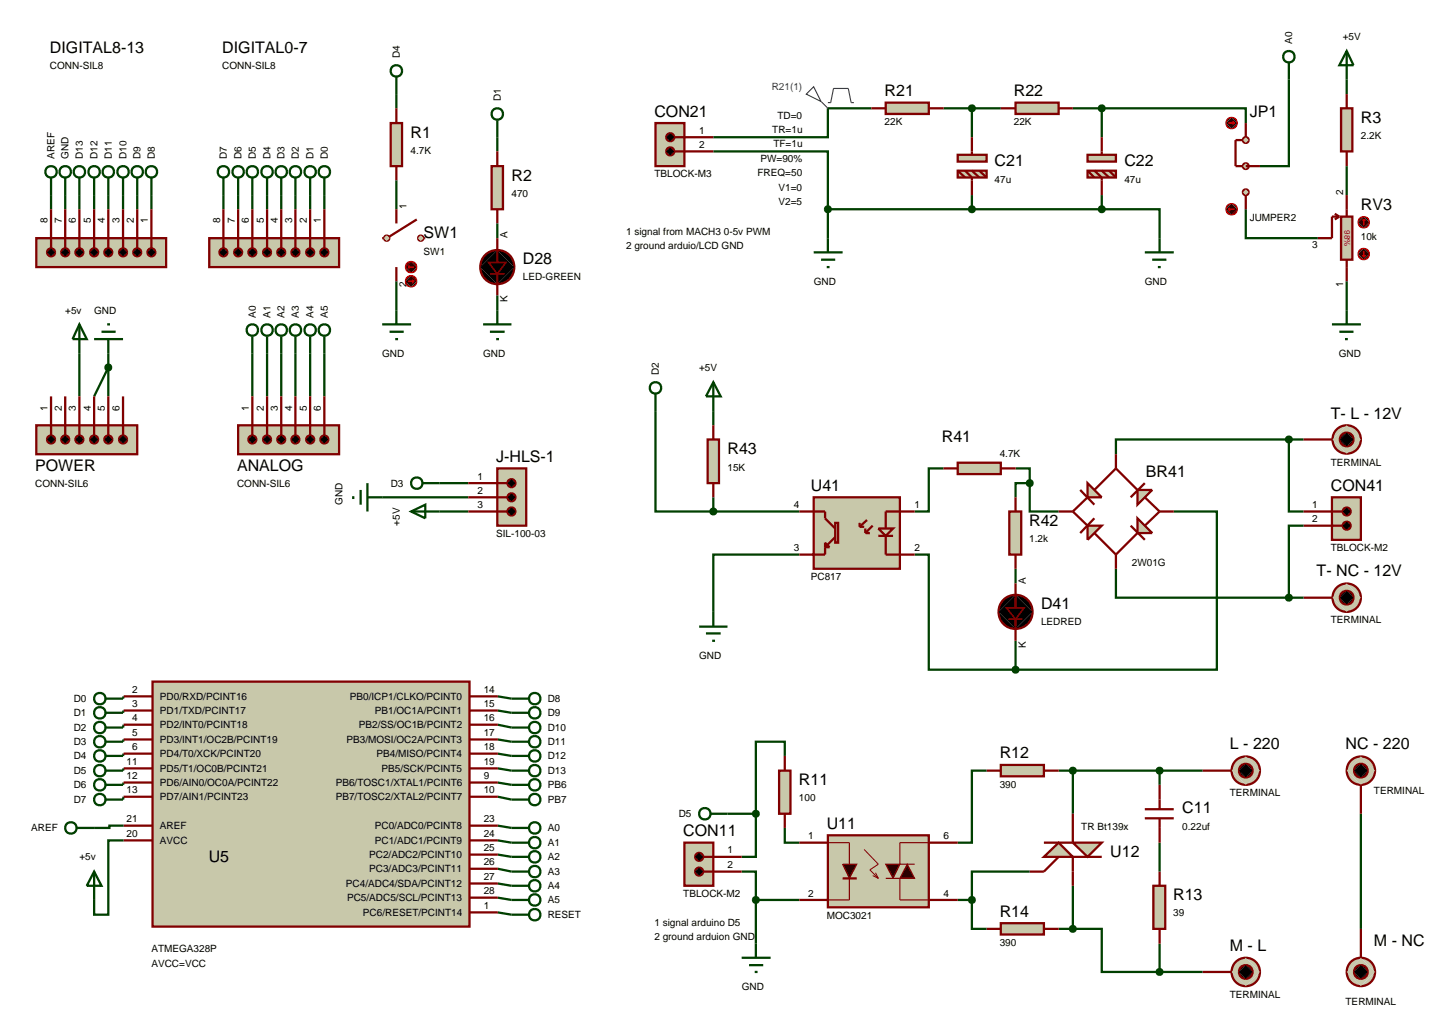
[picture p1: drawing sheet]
<svg xmlns="http://www.w3.org/2000/svg" width="257mm" height="180mm" viewBox="0 0 257 180" stroke-linecap="round" stroke-linejoin="round" font-family="sans-serif">
<g fill="none" stroke="#004000" stroke-width=".4">
<path d="M69.9 16.6v2.5M153.7 19.1h-7.7v5.1h-20.2M166.4 19.1h10.1M171.4 19.1v5.1M189.2 19.1h5.1M194.3 19.1h25.4v2.6M194.3 19.1v5.1M227.3 14v15.3h-5.1M237.5 14v2.6M9 34.4v2.5M11.5 34.4v2.5M14 34.4v2.5"/>
<path d="M16.6 34.4v2.5M19.1 34.4v2.5M21.7 34.4v2.5M24.2 34.4v2.5M26.7 34.4v2.5M39.4 34.4v2.5M42 34.4v2.5M44.5 34.4v2.5M47.1 34.4v2.5M49.6 34.4v2.5M52.1 34.4v2.5M54.7 34.4v2.5"/>
<path d="M57.2 34.4v2.5M69.9 31.8v5.1M87.7 24.2v2.5M87.7 39.4v2.6M125.8 26.7h20.2v10.2M146 36.9h48.3M146 36.9v5.1M171.4 34.4v2.5M194.3 36.9h10.2v5.1M194.3 34.4v2.5M219.7 36.9v5.1h12.7M237.5 29.3v5.1"/>
<path d="M69.9 49.6v5.1M87.7 52.1v2.6M237.5 49.6v5.1M14 62.3v7.6M19.1 62.3v7.6M19.1 64.8l-2.5 5.1M44.5 62.3v7.6M47.1 62.3v7.6M49.6 62.3v7.6M52.1 62.3v7.6M54.7 62.3v7.6M57.2 62.3v7.6"/>
<path d="M115.6 72.5v17.7h10.2M125.8 72.5v2.5M227.3 77.5h-30.5v2.6M227.3 77.5v12.7h2.6M227.3 77.5h2.6M67.4 87.7h15.2M77.5 90.2h5.1M77.5 85.2h5.1M125.8 87.7v2.5M125.8 90.2h15.2M141 97.8h-15.2v10.1M161.3 97.8h2.5v20.3h15.3"/>
<path d="M166.4 82.6h-2.6v7.6h-2.5M179.1 82.6h2.5v2.6M181.6 85.2v5h5.1M181.6 85.2h-2.5v2.5M207 90.2h7.6v27.9h-35.5M229.9 92.7h-2.6v12.7M179.1 100.3v2.6M179.1 113v5.1M196.8 100.3v5.1h30.5M227.3 105.4h2.6M21.8 138l-.1 .4M21.8 135.5l-.1 .4"/>
<path d="M21.8 132.9l-.1 .4M21.8 130.4l-.1 .4M21.8 127.8l-.1 .5M21.8 125.3l-.1 .4M21.8 122.8l-.1 .4M87.8 122.8l2.4 .4M87.8 125.3l2.4 .4M87.8 130.4l2.4 .4M87.8 127.8l2.4 .5M87.8 132.9l2.4 .4M87.8 135.5l2.4 .4M87.8 138l2.4 .4"/>
<path d="M138.4 133.3v-2.5h-5.1v12.7M174 135.9h-2.6v12.7h-2.5M186.7 135.9h25.4M189.2 135.9v7.6M204.5 135.9v2.5M21.8 145.6h-2.5v.4h-2.7M21.8 148.2h-2.7v13.1h-2.5v-2.6M21.8 140.5l-.1 .5M87.8 140.5l2.4 .5M87.8 158.3l2.4 .4M87.8 155.8l2.4 .4M87.8 153.2l2.4 .5"/>
<path d="M87.8 150.7l2.4 .4M87.8 148.2l2.4 .4M87.8 145.6l2.4 .4M128.3 143.5h5M130.8 153.7h2.5v5M133.3 143.5v7.6h-2.5M133.3 158.7h7.7M133.3 158.7v7.7M138.4 146v2.6h2.6M168.9 158.7h2.5M171.4 158.7v5.1h2.6M181.6 153.7h-10.2v5"/>
<path d="M189.2 156.2v7.6M204.5 148.6v5.1M240 143.5v20.3M87.8 160.9l2.4 .4M186.7 163.8h2.5M189.2 163.8h5.1v7.6h10.2M204.5 166.4v5M204.5 171.4h7.6"/>
</g>
<g fill="#c8c8aa" stroke="#800000" stroke-width=".4">
<path d="M189.2 148.6h5.1l-2.5 2.5z"/>
<path d="M184.1 151.1l2.6-2.5 2.5 2.5z"/>
</g>
<path d="M186.7 151.1l-2.6 2.6h-2.5M189.2 143.5v5.1h-5.1M194.3 151.1h-5.1v5.1" fill="none" stroke="#800000" stroke-width=".4"/>
<path d="M176.5 134.9h7.6v2h-7.6z" fill="#c8c8aa" stroke="#800000" stroke-width=".4"/>
<path d="M174 135.9h2.5M184.1 135.9h2.6" fill="none" stroke="#800000" stroke-width=".4"/>
<path d="M137.4 135.9h2v7.6h-2z" fill="#c8c8aa" stroke="#800000" stroke-width=".4"/>
<path d="M138.4 133.3v2.6M138.4 143.5v2.5" fill="none" stroke="#800000" stroke-width=".4"/>
<path d="M203.4 156.2h2.1v7.6h-2.1z" fill="#c8c8aa" stroke="#800000" stroke-width=".4"/>
<path d="M204.5 138.4v4.3M201.9 142.7h5.1M201.9 144.3h5.1M204.5 144.3v4.3M204.5 153.7v2.5M204.5 163.8v2.6" fill="none" stroke="#800000" stroke-width=".4"/>
<path d="M176.5 162.8h7.6v2h-7.6z" fill="#c8c8aa" stroke="#800000" stroke-width=".4"/>
<path d="M174 163.8h2.5M184.1 163.8h2.6" fill="none" stroke="#800000" stroke-width=".4"/>
<path d="M191.8 92.7h2.5l-2.5 2.5z" fill="#c8c8aa" stroke="#800000" stroke-width=".4"/>
<path d="M190.5 86.4l2.5 2.6M191.8 87.7l-2.6 2.5 2.6 2.5M193 91.4l-2.5 2.6M193 86.4l3.8-3.8 3.8 3.8M193 94l3.8 3.8 3.8-3.8M199.4 92.7l2.5 2.5M201.9 85.2l-2.5 2.5M201.9 87.7l2.6 2.5-2.6 2.5" fill="none" stroke="#800000" stroke-width=".4"/>
<g fill="#c8c8aa" stroke="#800000" stroke-width=".4">
<path d="M200.6 86.4h2.6l-2.6 2.6z"/>
<path d="M191.8 85.2l2.5 2.5h-2.5z"/>
<path d="M200.6 91.4l2.6 2.6h-2.6z"/>
</g>
<path d="M186.7 90.2h2.5M196.8 80.1v2.5M196.8 97.8v2.5M204.5 90.2h2.5" fill="none" stroke="#800000" stroke-width=".4"/>
<path d="M178 90.2h2.1v7.6h-2.1z" fill="#c8c8aa" stroke="#800000" stroke-width=".4"/>
<path d="M179.1 87.7v2.5M179.1 97.8v2.5M179.1 102.9v4.3M179.1 109.2v3.8" fill="none" stroke="#800000" stroke-width=".4"/>
<path d="M177.2 105.5l1.2-.5 .7-.1-3 3a2.97 2.97 0 0 1 1.1-2.4zM179.1 104.9a2.95 2.95 0 0 1 3 3zM179.1 110.9l3-3a2.95 2.95 0 0 1-3 3zM176.1 107.9l3 3a2.95 2.95 0 0 1-3-3z" fill="#000" stroke="#800000" stroke-width=".4"/>
<path d="M179.1 104.9l3 3-3 3-3-3z" fill="#000"/>
<path d="M177.8 109.2h2.5" fill="none" stroke="#800000" stroke-width=".3"/>
<path d="M177.5 107.2h3.1l-1.5 2z" fill="#000" stroke="#800000" stroke-width=".3"/>
<path d="M123.3 110.5h5M124.5 111.7h2.6M125.6 113h.5M125.8 107.9v2.6" fill="none" stroke="#004000" stroke-width=".4"/>
<path d="M124.8 77.5h2v7.7h-2z" fill="#c8c8aa" stroke="#800000" stroke-width=".4"/>
<path d="M125.8 75v2.5M125.8 85.2v2.5" fill="none" stroke="#800000" stroke-width=".4"/>
<path d="M168.9 81.6h7.6v2h-7.6z" fill="#c8c8aa" stroke="#800000" stroke-width=".4"/>
<path d="M166.4 82.6h2.5M176.5 82.6h2.6" fill="none" stroke="#800000" stroke-width=".4"/>
<path d="M67.4 57.2h5.1M68.7 58.5h2.5M69.7 59.8h.5M69.9 54.7v2.5M125.8 67.4l1.3 2.5h-2.6zM125.8 67.4v5.1" fill="none" stroke="#004000" stroke-width=".4"/>
<path d="M146 147.3h17.8v12.7h-17.8z" fill="#c8c8aa" stroke="#800000" stroke-width=".4"/>
<path d="M148.6 152.4h2.5l-1.3 2.5z" fill="#400000" stroke="#800000" stroke-width=".2"/>
<path d="M148.6 154.9h2.5" fill="none" stroke="#800000" stroke-width=".4"/>
<g fill="#400000" stroke="#800000" stroke-width=".2">
<path d="M160 152.4l1.3 2.5h-2.6z"/>
<path d="M156.2 152.4h2.5l-1.2 2.5z"/>
</g>
<path d="M146 148.6h3.8v3.8M149.8 154.9v3.8h-3.8M156.2 154.9h2.5v3.8h5.1M163.8 148.6h-5.1v3.8h2.6" fill="none" stroke="#800000" stroke-width=".2"/>
<path d="M152.4 149.8l2.5 2.6-1.5 1 1.5 1.5M153.9 154.4l1 .5M154.4 153.9l.5 1" fill="none" stroke="#800000" stroke-width=".18"/>
<path d="M141 148.6h5M141 158.7h5M163.8 148.6h5.1M163.8 158.7h5.1" fill="none" stroke="#800000" stroke-width=".4"/>
<g fill="none" stroke="#004000" stroke-width=".4">
<path d="M18.6 123.2h3.1M18.6 125.7h3.1M18.6 128.3h3.1M18.6 130.8h3.1M18.6 133.3h3.1M18.6 135.9h3.1M18.6 138.4h3.1M90.2 123.2h3.1M90.2 125.7h3.1M90.2 128.3h3.1M90.2 130.8h3.1M90.2 133.3h3.1"/>
<path d="M90.2 135.9h3.1M90.2 138.4h3.1M18.6 141h3.1M90.2 141h3.1M90.2 146h3.1M90.2 148.6h3.1M90.2 151.1h3.1M90.2 153.7h3.1M90.2 156.2h3.1M90.2 158.7h3.1M90.2 161.3h3.1"/>
<circle cx="17.6" cy="128.3" r="1.01"/>
<circle cx="17.6" cy="138.4" r="1.01"/>
<circle cx="17.6" cy="125.7" r="1.01"/>
<circle cx="17.6" cy="135.9" r="1.01"/>
<circle cx="17.6" cy="123.2" r="1.01"/>
<circle cx="17.6" cy="133.3" r="1.01"/>
<circle cx="17.6" cy="130.8" r="1.01"/>
<circle cx="94.3" cy="130.8" r="1.01"/>
<circle cx="94.3" cy="133.3" r="1.01"/>
<circle cx="94.3" cy="123.2" r="1.01"/>
<circle cx="94.3" cy="135.9" r="1.01"/>
<circle cx="94.3" cy="125.7" r="1.01"/>
<circle cx="94.3" cy="138.4" r="1.01"/>
<circle cx="94.3" cy="128.3" r="1.01"/>
<circle cx="17.6" cy="141" r="1.01"/>
<circle cx="94.3" cy="156.2" r="1.01"/>
<circle cx="94.3" cy="148.6" r="1.01"/>
<circle cx="94.3" cy="146" r="1.01"/>
<circle cx="94.3" cy="158.7" r="1.01"/>
<circle cx="94.3" cy="141" r="1.01"/>
<circle cx="94.3" cy="153.7" r="1.01"/>
<circle cx="94.3" cy="151.1" r="1.01"/>
<circle cx="94.3" cy="161.3" r="1.01"/>
</g>
<path d="M26.9 120.2h55.9v43.2h-55.9z" fill="#c8c8aa" stroke="#800000" stroke-width=".4"/>
<g fill="none" stroke="#800000" stroke-width=".4">
<path d="M21.8 122.8h5.1M21.8 125.3h5.1M21.8 130.4h5.1M21.8 127.8h5.1M21.8 138h5.1M21.8 135.5h5.1M21.8 132.9h5.1M82.8 122.8h5M82.8 125.3h5M82.8 130.4h5M82.8 127.8h5M82.8 138h5"/>
<path d="M82.8 135.5h5M82.8 132.9h5M21.8 140.5h5.1M21.8 148.2h5.1M21.8 145.6h5.1M82.8 140.5h5M82.8 158.3h5M82.8 155.8h5M82.8 153.2h5M82.8 150.7h5M82.8 148.2h5M82.8 145.6h5"/>
<path d="M82.8 160.9h5"/>
</g>
<g fill="none" stroke="#004000" stroke-width=".4">
<path d="M69.9 13.5v3.1M115.6 69.4v3.1M13.5 146h3.1"/>
<circle cx="69.9" cy="12.5" r="1.01"/>
<circle cx="115.6" cy="68.4" r="1.01"/>
<circle cx="12.5" cy="146" r="1.01"/>
</g>
<path d="M86.7 29.3h2v7.6h-2z" fill="#c8c8aa" stroke="#800000" stroke-width=".4"/>
<path d="M87.7 26.7v2.6M87.7 36.9v2.5M87.7 42v4.3M87.7 48.3v3.8" fill="none" stroke="#800000" stroke-width=".4"/>
<path d="M85.3 45.2a2.97 2.97 0 0 1 2.4-1.1l-3 3 .1-.7zM87.7 44.1a2.95 2.95 0 0 1 3 3zM90.7 47.1a2.95 2.95 0 0 1-3 3zM84.7 47.1l3 3a2.95 2.95 0 0 1-3-3z" fill="#000" stroke="#800000" stroke-width=".4"/>
<path d="M84.7 47.1l3-3 3 3-3 3z" fill="#000"/>
<path d="M86.4 48.3h2.6" fill="none" stroke="#800000" stroke-width=".3"/>
<path d="M86.2 46.3h3l-1.5 2z" fill="#000" stroke="#800000" stroke-width=".3"/>
<g fill="none" stroke="#004000" stroke-width=".4">
<path d="M87.7 21.2v3M85.2 57.2h5M86.4 58.5h2.6M87.5 59.8h.5M87.7 54.7v2.5M234.9 57.2h5.1M236.2 58.5h2.5M237.2 59.8h.5M237.5 54.7v2.5"/>
<circle cx="87.7" cy="20.1" r="1.01"/>
</g>
<path d="M236.5 38.2h2v7.6h-2z" fill="#c8c8aa" stroke="#800000" stroke-width=".4"/>
<path d="M235.4 37.7l.8 .5M236.2 38.2l-.8 .5M236.2 38.2h-1.3v3.8h-2.5M237.5 34.4v3.8M237.5 45.8v3.8" fill="none" stroke="#800000" stroke-width=".4"/>
<path d="M239.8 38.5l.7-.3-1 1zM240.5 38.2a.94 .94 0 0 1 1 1zM241.5 39.2a.94 .94 0 0 1-1 1zM239.5 39.2l1 1a.94 .94 0 0 1-1-1z" fill="#400000" stroke="#f00" stroke-width=".2"/>
<path d="M240.5 38.2l1 1-1 1-1-1z" fill="#400000"/>
<path d="M240.5 38.7l.3 .2M240.5 38.7l-.2 .2M240.5 38.7v1" fill="none" stroke="#f00" stroke-width=".2"/>
<path d="M239.8 44.1l.7-.3-1 1zM240.5 43.8a.94 .94 0 0 1 1 1zM240.5 45.8l1-1a.94 .94 0 0 1-1 1zM239.5 44.8l1 1a.94 .94 0 0 1-1-1z" fill="#400000" stroke="#f00" stroke-width=".2"/>
<path d="M240.5 43.8l1 1-1 1-1-1z" fill="#400000"/>
<path d="M240.3 45l.2 .3M240.5 44.3v1M240.8 45l-.3 .3" fill="none" stroke="#f00" stroke-width=".2"/>
<path d="M237.5 9l1.2 2.5h-2.5zM237.5 9v5" fill="none" stroke="#004000" stroke-width=".4"/>
<path d="M236.5 19.1h2v7.6h-2z" fill="#c8c8aa" stroke="#800000" stroke-width=".4"/>
<path d="M237.5 16.6v2.5M237.5 26.7v2.6" fill="none" stroke="#800000" stroke-width=".4"/>
<path d="M16.6 153.7l1.3 2.5h-2.6zM16.6 153.7v5" fill="none" stroke="#004000" stroke-width=".4"/>
<path d="M68.9 21.7h2v7.6h-2z" fill="#c8c8aa" stroke="#800000" stroke-width=".4"/>
<path d="M69.9 19.1v2.6M69.9 29.3v2.5" fill="none" stroke="#800000" stroke-width=".4"/>
<path d="M143.5 15.3l1.3 2.6-2.6-1.3zM144.8 17.9l1.2 1.2M146 18.1h.5l.5-2.5h2.6l.5 2.5h.5" fill="none" stroke="#0000c0" stroke-width=".2"/>
<g fill="none" stroke="#004000" stroke-width=".4">
<path d="M227.3 11v3"/>
<circle cx="227.3" cy="10" r="1.01"/>
</g>
<path d="M125.5 89.8l.3-.1-.5 .5zM125.8 89.7l.3 .1 .2 .4zM125.8 90.7l.5-.5-.2 .4zM125.3 90.2l.5 .5-.3-.1z" fill="#004000" stroke="#004000" stroke-width=".4"/>
<path d="M125.3 90.2l.5-.5 .5 .5-.5 .5z" fill="#004000"/>
<path d="M156.2 18.1h7.6v2h-7.6z" fill="#c8c8aa" stroke="#800000" stroke-width=".4"/>
<path d="M153.7 19.1h2.5M163.8 19.1h2.6" fill="none" stroke="#800000" stroke-width=".4"/>
<path d="M201.9 44.5h5.1M203.2 45.8h2.5M204.2 47.1h.5M204.5 42v2.5" fill="none" stroke="#004000" stroke-width=".4"/>
<path d="M178.8 117.7l.3-.1-.5 .5zM179.1 117.6l.4 .2 .1 .3zM179.6 118.1l-.2 .4-.3 .1zM178.6 118.1l.5 .5-.3-.1z" fill="#004000" stroke="#004000" stroke-width=".4"/>
<path d="M179.1 117.6l.5 .5-.5 .5-.5-.5z" fill="#004000"/>
<path d="M181.3 84.8l.3-.1-.5 .5zM181.6 84.7l.4 .2 .1 .3zM181.6 85.7l.5-.5-.1 .3zM181.1 85.2l.5 .5-.3-.1z" fill="#004000" stroke="#004000" stroke-width=".4"/>
<path d="M181.6 84.7l.5 .5-.5 .5-.5-.5z" fill="#004000"/>
<g fill="#c8c8aa" stroke="#800000" stroke-width=".4">
<path d="M191.8 27.3h5v1.2h-5z"/>
<path d="M191.8 30.1h5v1.2h-5z"/>
</g>
<path d="M191.8 30.1l1.2 1.2M193 30.1l1.3 1.2v3.1M194.3 24.2v3.1M194.3 30.1l1.3 1.2M195.6 30.1l1.2 1.2" fill="none" stroke="#800000" stroke-width=".4"/>
<g fill="#c8c8aa" stroke="#800000" stroke-width=".4">
<path d="M168.9 27.3h5.1v1.2h-5.1z"/>
<path d="M168.9 30.1h5.1v1.2h-5.1z"/>
</g>
<path d="M168.9 30.1l1.3 1.2M170.2 30.1l1.2 1.2v3.1M171.4 24.2v3.1M171.4 30.1l1.3 1.2M172.7 30.1l1.3 1.2" fill="none" stroke="#800000" stroke-width=".4"/>
<path d="M179.1 18.1h7.6v2h-7.6z" fill="#c8c8aa" stroke="#800000" stroke-width=".4"/>
<path d="M176.5 19.1h2.6M186.7 19.1h2.5" fill="none" stroke="#800000" stroke-width=".4"/>
<path d="M171.1 18.7l.3-.1-.5 .5zM171.4 18.6l.3 .1 .2 .4zM171.4 19.6l.5-.5-.2 .4zM170.9 19.1l.5 .5-.4-.2z" fill="#004000" stroke="#004000" stroke-width=".4"/>
<path d="M171.4 18.6l.5 .5-.5 .5-.5-.5z" fill="#004000"/>
<path d="M171 36.6l.4-.2-.5 .5zM171.4 36.4l.3 .1 .2 .4zM171.4 37.4l.5-.5-.1 .3zM170.9 36.9l.5 .5-.4-.2z" fill="#004000" stroke="#004000" stroke-width=".4"/>
<path d="M171.4 36.4l.5 .5-.5 .5-.5-.5z" fill="#004000"/>
<path d="M193.9 36.6l.4-.2-.5 .5zM194.3 36.4l.4 .2 .1 .3zM194.8 36.9l-.1 .3-.4 .2zM193.8 36.9l.5 .5-.4-.2z" fill="#004000" stroke="#004000" stroke-width=".4"/>
<path d="M193.8 36.9l.5-.5 .5 .5-.5 .5z" fill="#004000"/>
<path d="M143.5 44.5h5.1M144.8 45.8h2.5M145.8 47.1h.5M146 42v2.5" fill="none" stroke="#004000" stroke-width=".4"/>
<path d="M238 134.3a2.48 2.48 0 0 1 2-.9l-2.5 2.5 .1-.6zM240 133.4a2.48 2.48 0 0 1 2.5 2.5zM242.5 135.9a2.48 2.48 0 0 1-2.5 2.5zM237.5 135.9l2.5 2.5a2.48 2.48 0 0 1-2.5-2.5z" fill="#c8c8aa" stroke="#800000" stroke-width=".4"/>
<path d="M237.5 135.9l2.5-2.5 2.5 2.5-2.5 2.5z" fill="#c8c8aa"/>
<path d="M239 135.2l.6-.4 .4-.1-1.2 1.2zM240 134.7a1.16 1.16 0 0 1 1.2 1.2zM241.2 135.9a1.16 1.16 0 0 1-1.2 1.2zM238.8 135.9l1.2 1.2a1.16 1.16 0 0 1-1.2-1.2z" fill="#000" stroke="#800000" stroke-width=".4"/>
<path d="M238.8 135.9l1.2-1.2 1.2 1.2-1.2 1.2z" fill="#000"/>
<path d="M240 138.4v5.1" fill="none" stroke="#800000" stroke-width=".4"/>
<path d="M238 169.8a2.48 2.48 0 0 1 2-.9l-2.5 2.5 .1-.6zM240 168.9a2.48 2.48 0 0 1 2.5 2.5zM242.5 171.4a2.48 2.48 0 0 1-2.5 2.5zM237.5 171.4l2.5 2.5a2.48 2.48 0 0 1-2.5-2.5z" fill="#c8c8aa" stroke="#800000" stroke-width=".4"/>
<path d="M237.5 171.4l2.5-2.5 2.5 2.5-2.5 2.5z" fill="#c8c8aa"/>
<path d="M239 170.7l.6-.4 .4-.1-1.2 1.2zM240 170.2a1.16 1.16 0 0 1 1.2 1.2zM241.2 171.4a1.16 1.16 0 0 1-1.2 1.2zM238.8 171.4l1.2 1.2a1.16 1.16 0 0 1-1.2-1.2z" fill="#000" stroke="#800000" stroke-width=".4"/>
<path d="M238.8 171.4l1.2-1.2 1.2 1.2-1.2 1.2z" fill="#000"/>
<path d="M240 163.8v5.1" fill="none" stroke="#800000" stroke-width=".4"/>
<path d="M217.7 169.8a2.48 2.48 0 0 1 2-.9l-2.5 2.5 .1-.6zM219.7 168.9a2.48 2.48 0 0 1 2.5 2.5zM222.2 171.4a2.48 2.48 0 0 1-2.5 2.5zM217.2 171.4l2.5 2.5a2.48 2.48 0 0 1-2.5-2.5z" fill="#c8c8aa" stroke="#800000" stroke-width=".4"/>
<path d="M217.2 171.4l2.5-2.5 2.5 2.5-2.5 2.5z" fill="#c8c8aa"/>
<path d="M218.7 170.7l.6-.4 .4-.1-1.2 1.2zM219.7 170.2a1.16 1.16 0 0 1 1.2 1.2zM220.9 171.4a1.16 1.16 0 0 1-1.2 1.2zM218.5 171.4l1.2 1.2a1.16 1.16 0 0 1-1.2-1.2z" fill="#000" stroke="#800000" stroke-width=".4"/>
<path d="M218.5 171.4l1.2-1.2 1.2 1.2-1.2 1.2z" fill="#000"/>
<path d="M212.1 171.4h5.1" fill="none" stroke="#800000" stroke-width=".4"/>
<path d="M171.1 158.3l.3-.1-.5 .5zM171.4 158.2l.3 .1 .2 .4zM171.9 158.7l-.2 .4-.3 .1zM170.9 158.7l.5 .5-.4-.2z" fill="#004000" stroke="#004000" stroke-width=".4"/>
<path d="M171.4 158.2l.5 .5-.5 .5-.5-.5z" fill="#004000"/>
<path d="M120.7 148.6h5.1v7.6h-5.1z" fill="#c8c8aa" stroke="#800000" stroke-width=".4"/>
<path d="M124 151.1h6.8M124 153.7h6.8" fill="none" stroke="#800000" stroke-width=".4"/>
<g fill="#000" stroke="#800000" stroke-width=".4">
<path d="M122.8 150.6l.5-.2-.7 .7zM123.3 150.4a.68 .68 0 0 1 .7 .7zM123.3 151.8l.7-.7a.68 .68 0 0 1-.7 .7zM122.6 151.1l.7 .7a.68 .68 0 0 1-.7-.7z"/>
<path d="M122.8 153.2l.5-.2-.7 .7zM123.3 153a.68 .68 0 0 1 .7 .7zM123.3 154.4l.7-.7a.68 .68 0 0 1-.7 .7zM122.6 153.7l.7 .7a.68 .68 0 0 1-.7-.7z"/>
</g>
<path d="M123.3 150.4l.7 .7-.7 .7-.7-.7zM123.3 153l.7 .7-.7 .7-.7-.7z" fill="#000"/>
<path d="M133 143.1l.3-.1-.5 .5zM133.3 143l.3 .1 .2 .4zM133.3 144l.5-.5-.2 .4zM132.8 143.5l.5 .5-.3-.1z" fill="#004000" stroke="#004000" stroke-width=".4"/>
<path d="M133.3 143l.5 .5-.5 .5-.5-.5z" fill="#004000"/>
<path d="M217.7 134.3a2.48 2.48 0 0 1 2-.9l-2.5 2.5 .1-.6zM219.7 133.4a2.48 2.48 0 0 1 2.5 2.5zM222.2 135.9a2.48 2.48 0 0 1-2.5 2.5zM217.2 135.9l2.5 2.5a2.48 2.48 0 0 1-2.5-2.5z" fill="#c8c8aa" stroke="#800000" stroke-width=".4"/>
<path d="M217.2 135.9l2.5-2.5 2.5 2.5-2.5 2.5z" fill="#c8c8aa"/>
<path d="M218.7 135.2l.6-.4 .4-.1-1.2 1.2zM219.7 134.7a1.16 1.16 0 0 1 1.2 1.2zM220.9 135.9a1.16 1.16 0 0 1-1.2 1.2zM218.5 135.9l1.2 1.2a1.16 1.16 0 0 1-1.2-1.2z" fill="#000" stroke="#800000" stroke-width=".4"/>
<path d="M218.5 135.9l1.2-1.2 1.2 1.2-1.2 1.2z" fill="#000"/>
<path d="M212.1 135.9h5.1" fill="none" stroke="#800000" stroke-width=".4"/>
<path d="M188.8 135.6l.4-.2-.5 .5zM189.2 135.4l.4 .2 .1 .3zM189.7 135.9l-.1 .3-.4 .2zM188.7 135.9l.5 .5-.4-.2z" fill="#004000" stroke="#004000" stroke-width=".4"/>
<path d="M189.2 135.4l.5 .5-.5 .5-.5-.5z" fill="#004000"/>
<path d="M188.8 163.5l.4-.2-.5 .5zM189.2 163.3l.4 .2 .1 .3zM189.7 163.8l-.1 .3-.4 .2zM188.7 163.8l.5 .5-.4-.2z" fill="#004000" stroke="#004000" stroke-width=".4"/>
<path d="M189.2 163.3l.5 .5-.5 .5-.5-.5z" fill="#004000"/>
<path d="M204.1 135.6l.4-.2-.5 .5zM204.5 135.4l.4 .2 .1 .3zM205 135.9l-.1 .3-.4 .2zM204 135.9l.5 .5-.4-.2z" fill="#004000" stroke="#004000" stroke-width=".4"/>
<path d="M204.5 135.4l.5 .5-.5 .5-.5-.5z" fill="#004000"/>
<path d="M204.1 171.1l.4-.2-.5 .5zM204.5 170.9l.4 .2 .1 .3zM205 171.4l-.1 .3-.4 .2zM204 171.4l.5 .5-.4-.2z" fill="#004000" stroke="#004000" stroke-width=".4"/>
<path d="M204.5 170.9l.5 .5-.5 .5-.5-.5z" fill="#004000"/>
<g fill="none" stroke="#004000" stroke-width=".4">
<path d="M125.3 143.5h3M130.8 168.9h5.1M132.1 170.2h2.5M133.1 171.4h.5M133.3 166.4v2.5"/>
<circle cx="124.3" cy="143.5" r="1.01"/>
</g>
<path d="M133 158.3l.3-.1-.5 .5zM133.3 158.2l.3 .1 .2 .4zM133.8 158.7l-.2 .4-.3 .1zM132.8 158.7l.5 .5-.4-.2z" fill="#004000" stroke="#004000" stroke-width=".4"/>
<path d="M133.3 158.2l.5 .5-.5 .5-.5-.5z" fill="#004000"/>
<path d="M6.4 75h17.8v5.1h-17.8z" fill="#c8c8aa" stroke="#800000" stroke-width=".4"/>
<path d="M9 69.9v6.9M11.5 69.9v6.9M14 69.9v6.9M16.6 69.9v6.9M19.1 69.9v6.9M21.7 69.9v6.9" fill="none" stroke="#800000" stroke-width=".4"/>
<g fill="#000" stroke="#800000" stroke-width=".4">
<path d="M8.5 77l.5-.2-.7 .7zM9 76.8a.68 .68 0 0 1 .7 .7zM9.7 77.5a.68 .68 0 0 1-.7 .7zM8.3 77.5l.7 .7a.68 .68 0 0 1-.7-.7z"/>
<path d="M11 77l.5-.2-.7 .7zM11.5 76.8a.68 .68 0 0 1 .7 .7zM11.5 78.2l.7-.7a.68 .68 0 0 1-.7 .7zM10.8 77.5l.7 .7a.68 .68 0 0 1-.7-.7z"/>
<path d="M13.5 77l.5-.2-.7 .7zM14 76.8a.68 .68 0 0 1 .7 .7zM14.7 77.5a.68 .68 0 0 1-.7 .7zM13.3 77.5l.7 .7a.68 .68 0 0 1-.7-.7z"/>
<path d="M16.1 77l.5-.2-.7 .7zM16.6 76.8a.68 .68 0 0 1 .7 .7zM17.3 77.5a.68 .68 0 0 1-.7 .7zM15.9 77.5l.7 .7a.68 .68 0 0 1-.7-.7z"/>
<path d="M18.6 77l.5-.2-.7 .7zM19.1 76.8a.68 .68 0 0 1 .7 .7zM19.8 77.5a.68 .68 0 0 1-.7 .7zM18.4 77.5l.7 .7a.68 .68 0 0 1-.7-.7z"/>
<path d="M21.2 77l.5-.2-.7 .7zM21.7 76.8a.68 .68 0 0 1 .7 .7zM22.4 77.5a.68 .68 0 0 1-.7 .7zM21 77.5l.7 .7a.68 .68 0 0 1-.7-.7z"/>
</g>
<path d="M9 76.8l.7 .7-.7 .7-.7-.7zM11.5 76.8l.7 .7-.7 .7-.7-.7zM14 76.8l.7 .7-.7 .7-.7-.7zM16.6 76.8l.7 .7-.7 .7-.7-.7zM18.4 77.5l.7-.7 .7 .7-.7 .7zM21.7 76.8l.7 .7-.7 .7-.7-.7z" fill="#000"/>
<path d="M42 75h17.8v5.1h-17.8z" fill="#c8c8aa" stroke="#800000" stroke-width=".4"/>
<path d="M44.5 69.9v6.9M47.1 69.9v6.9M49.6 69.9v6.9M52.1 69.9v6.9M54.7 69.9v6.9M57.2 69.9v6.9" fill="none" stroke="#800000" stroke-width=".4"/>
<g fill="#000" stroke="#800000" stroke-width=".4">
<path d="M44 77l.5-.2-.7 .7zM44.5 76.8a.68 .68 0 0 1 .7 .7zM45.2 77.5a.68 .68 0 0 1-.7 .7zM43.8 77.5l.7 .7a.68 .68 0 0 1-.7-.7z"/>
<path d="M46.6 77l.5-.2-.7 .7zM47.1 76.8a.68 .68 0 0 1 .7 .7zM47.8 77.5a.68 .68 0 0 1-.7 .7zM46.4 77.5l.7 .7a.68 .68 0 0 1-.7-.7z"/>
<path d="M49.1 77l.5-.2-.7 .7zM49.6 76.8a.68 .68 0 0 1 .7 .7zM49.6 78.2l.7-.7a.68 .68 0 0 1-.7 .7zM48.9 77.5l.7 .7a.68 .68 0 0 1-.7-.7z"/>
<path d="M51.6 77l.5-.2-.7 .7zM52.1 76.8a.68 .68 0 0 1 .7 .7zM52.8 77.5a.68 .68 0 0 1-.7 .7zM51.4 77.5l.7 .7a.68 .68 0 0 1-.7-.7z"/>
<path d="M54.2 77l.5-.2-.7 .7zM54.7 76.8a.68 .68 0 0 1 .7 .7zM55.4 77.5a.68 .68 0 0 1-.7 .7zM54 77.5l.7 .7a.68 .68 0 0 1-.7-.7z"/>
<path d="M56.7 77l.5-.2-.7 .7zM57.2 76.8a.68 .68 0 0 1 .7 .7zM57.9 77.5a.68 .68 0 0 1-.7 .7zM56.5 77.5l.7 .7a.68 .68 0 0 1-.7-.7z"/>
</g>
<path d="M43.8 77.5l.7-.7 .7 .7-.7 .7zM47.1 76.8l.7 .7-.7 .7-.7-.7zM48.9 77.5l.7-.7 .7 .7-.7 .7zM52.1 76.8l.7 .7-.7 .7-.7-.7zM54.7 76.8l.7 .7-.7 .7-.7-.7zM56.5 77.5l.7-.7 .7 .7-.7 .7z" fill="#000"/>
<path d="M36.9 42h22.9v5.1h-22.9z" fill="#c8c8aa" stroke="#800000" stroke-width=".4"/>
<path d="M39.4 36.9v6.9M42 36.9v6.9M44.5 36.9v6.9M47.1 36.9v6.9M49.6 36.9v6.9M52.1 36.9v6.9M54.7 36.9v6.9M57.2 36.9v6.9" fill="none" stroke="#800000" stroke-width=".4"/>
<g fill="#000" stroke="#800000" stroke-width=".4">
<path d="M38.9 44l.5-.2-.7 .7zM39.4 43.8a.68 .68 0 0 1 .7 .7zM40.1 44.5a.68 .68 0 0 1-.7 .7zM38.7 44.5l.7 .7a.68 .68 0 0 1-.7-.7z"/>
<path d="M41.5 44l.5-.2-.7 .7zM42 43.8a.68 .68 0 0 1 .7 .7zM42.7 44.5a.68 .68 0 0 1-.7 .7zM41.3 44.5l.7 .7a.68 .68 0 0 1-.7-.7z"/>
<path d="M44 44l.5-.2-.7 .7zM44.5 43.8a.68 .68 0 0 1 .7 .7zM45.2 44.5a.68 .68 0 0 1-.7 .7zM43.8 44.5l.7 .7a.68 .68 0 0 1-.7-.7z"/>
<path d="M46.6 44l.5-.2-.7 .7zM47.1 43.8a.68 .68 0 0 1 .7 .7zM47.8 44.5a.68 .68 0 0 1-.7 .7zM46.4 44.5l.7 .7a.68 .68 0 0 1-.7-.7z"/>
<path d="M49.1 44l.5-.2-.7 .7zM49.6 43.8a.68 .68 0 0 1 .7 .7zM49.6 45.2l.7-.7a.68 .68 0 0 1-.7 .7zM48.9 44.5l.7 .7a.68 .68 0 0 1-.7-.7z"/>
<path d="M51.6 44l.5-.2-.7 .7zM52.1 43.8a.68 .68 0 0 1 .7 .7zM52.8 44.5a.68 .68 0 0 1-.7 .7zM51.4 44.5l.7 .7a.68 .68 0 0 1-.7-.7z"/>
<path d="M54.2 44l.5-.2-.7 .7zM54.7 43.8a.68 .68 0 0 1 .7 .7zM55.4 44.5a.68 .68 0 0 1-.7 .7zM54 44.5l.7 .7a.68 .68 0 0 1-.7-.7z"/>
<path d="M56.7 44l.5-.2-.7 .7zM57.2 43.8a.68 .68 0 0 1 .7 .7zM57.9 44.5a.68 .68 0 0 1-.7 .7zM56.5 44.5l.7 .7a.68 .68 0 0 1-.7-.7z"/>
</g>
<path d="M39.4 43.8l.7 .7-.7 .7-.7-.7zM42 43.8l.7 .7-.7 .7-.7-.7zM44.5 43.8l.7 .7-.7 .7-.7-.7zM47.1 43.8l.7 .7-.7 .7-.7-.7zM49.6 43.8l.7 .7-.7 .7-.7-.7zM52.1 43.8l.7 .7-.7 .7-.7-.7zM54.7 43.8l.7 .7-.7 .7-.7-.7zM57.2 43.8l.7 .7-.7 .7-.7-.7z" fill="#000"/>
<path d="M14 57.2l1.3 2.6h-2.5zM14 57.2v5.1M16.6 59.8h5.1M17.9 58.5h2.5M18.9 57.2h.5M19.1 59.8v2.5" fill="none" stroke="#004000" stroke-width=".4"/>
<path d="M18.7 64.5l.4-.2-.5 .5zM19.1 64.3l.4 .2 .1 .3zM19.1 65.3l.5-.5-.1 .3zM18.6 64.8l.5 .5-.3-.1z" fill="#004000" stroke="#004000" stroke-width=".4"/>
<path d="M18.6 64.8l.5-.5 .5 .5-.5 .5z" fill="#004000"/>
<g fill="none" stroke="#004000" stroke-width=".4">
<path d="M9 31.3v3.1M11.5 31.3v3.1M14 31.3v3.1M16.6 31.3v3.1M19.1 31.3v3.1M21.7 31.3v3.1M24.2 31.3v3.1M26.7 31.3v3.1M39.4 31.3v3.1M42 31.3v3.1M44.5 31.3v3.1M47.1 31.3v3.1"/>
<path d="M49.6 31.3v3.1M52.1 31.3v3.1M54.7 31.3v3.1M57.2 31.3v3.1M44.5 59.3v3M47.1 59.3v3M49.6 59.3v3M52.1 59.3v3M54.7 59.3v3M57.2 59.3v3"/>
<circle cx="9" cy="30.3" r="1.01"/>
<circle cx="11.5" cy="30.3" r="1.01"/>
<circle cx="14" cy="30.3" r="1.01"/>
<circle cx="16.6" cy="30.3" r="1.01"/>
<circle cx="19.1" cy="30.3" r="1.01"/>
<circle cx="21.7" cy="30.3" r="1.01"/>
<circle cx="24.2" cy="30.3" r="1.01"/>
<circle cx="26.7" cy="30.3" r="1.01"/>
<circle cx="39.4" cy="30.3" r="1.01"/>
<circle cx="42" cy="30.3" r="1.01"/>
<circle cx="44.5" cy="30.3" r="1.01"/>
<circle cx="47.1" cy="30.3" r="1.01"/>
<circle cx="49.6" cy="30.3" r="1.01"/>
<circle cx="52.1" cy="30.3" r="1.01"/>
<circle cx="54.7" cy="30.3" r="1.01"/>
<circle cx="57.2" cy="30.3" r="1.01"/>
<circle cx="44.5" cy="58.2" r="1.01"/>
<circle cx="47.1" cy="58.2" r="1.01"/>
<circle cx="49.6" cy="58.2" r="1.01"/>
<circle cx="52.1" cy="58.2" r="1.01"/>
<circle cx="54.7" cy="58.2" r="1.01"/>
<circle cx="57.2" cy="58.2" r="1.01"/>
</g>
<path d="M115.6 21.7h5.1v7.6h-5.1z" fill="#c8c8aa" stroke="#800000" stroke-width=".4"/>
<path d="M119 24.2h6.8M119 26.7h6.8" fill="none" stroke="#800000" stroke-width=".4"/>
<g fill="#000" stroke="#800000" stroke-width=".4">
<path d="M117.7 23.7l.5-.2-.7 .7zM118.2 23.5a.68 .68 0 0 1 .7 .7zM118.9 24.2a.68 .68 0 0 1-.7 .7zM117.5 24.2l.7 .7a.68 .68 0 0 1-.7-.7z"/>
<path d="M117.7 26.2l.5-.2-.7 .7zM118.2 26a.68 .68 0 0 1 .7 .7zM118.9 26.7a.68 .68 0 0 1-.7 .7zM117.5 26.7l.7 .7a.68 .68 0 0 1-.7-.7z"/>
</g>
<path d="M118.2 23.5l.7 .7-.7 .7-.7-.7zM118.2 26l.7 .7-.7 .7-.7-.7z" fill="#000"/>
<path d="M145.6 36.6l.4-.2-.5 .5zM146 36.4l.3 .1 .2 .4zM146.5 36.9l-.1 .3-.4 .2zM145.5 36.9l.5 .5-.4-.2z" fill="#004000" stroke="#004000" stroke-width=".4"/>
<path d="M145.5 36.9l.5-.5 .5 .5-.5 .5z" fill="#004000"/>
<path d="M234.9 87.7h5.1v7.5h-5.1z" fill="#c8c8aa" stroke="#800000" stroke-width=".4"/>
<path d="M229.9 90.2h6.8M229.9 92.7h6.8" fill="none" stroke="#800000" stroke-width=".4"/>
<g fill="#000" stroke="#800000" stroke-width=".4">
<path d="M237 89.7l.5-.2-.7 .7zM237.5 89.5a.68 .68 0 0 1 .7 .7zM237.5 90.9l.7-.7a.68 .68 0 0 1-.7 .7zM236.8 90.2l.7 .7a.68 .68 0 0 1-.7-.7z"/>
<path d="M237 92.2l.5-.2-.7 .7zM237.5 92a.68 .68 0 0 1 .7 .7zM237.5 93.4l.7-.7a.68 .68 0 0 1-.7 .7zM236.8 92.7l.7 .7a.68 .68 0 0 1-.7-.7z"/>
</g>
<path d="M236.8 90.2l.7-.7 .7 .7-.7 .7zM237.5 92l.7 .7-.7 .7-.7-.7z" fill="#000"/>
<path d="M235.9 75.5l1-.4 .6-.1-2.5 2.5a2.48 2.48 0 0 1 .9-2zM237.5 75a2.48 2.48 0 0 1 2.5 2.5zM240 77.5a2.48 2.48 0 0 1-2.5 2.5zM235 77.5l2.5 2.5a2.48 2.48 0 0 1-2.5-2.5z" fill="#c8c8aa" stroke="#800000" stroke-width=".4"/>
<path d="M237.5 75l2.5 2.5-2.5 2.5-2.5-2.5z" fill="#c8c8aa"/>
<path d="M236.8 76.5l.7-.2-1.2 1.2 .1-.4zM237.5 76.3a1.16 1.16 0 0 1 1.2 1.2zM238.7 77.5a1.16 1.16 0 0 1-1.2 1.2zM236.3 77.5l1.2 1.2a1.16 1.16 0 0 1-1.2-1.2z" fill="#000" stroke="#800000" stroke-width=".4"/>
<path d="M237.5 76.3l1.2 1.2-1.2 1.2-1.2-1.2z" fill="#000"/>
<path d="M229.9 77.5h5" fill="none" stroke="#800000" stroke-width=".4"/>
<path d="M235.9 103.4l1-.4 .6-.1-2.5 2.5a2.48 2.48 0 0 1 .9-2zM237.5 102.9a2.48 2.48 0 0 1 2.5 2.5zM237.5 107.9l2.5-2.5a2.48 2.48 0 0 1-2.5 2.5zM235 105.4l2.5 2.5a2.48 2.48 0 0 1-2.5-2.5z" fill="#c8c8aa" stroke="#800000" stroke-width=".4"/>
<path d="M237.5 102.9l2.5 2.5-2.5 2.5-2.5-2.5z" fill="#c8c8aa"/>
<path d="M236.8 104.4l.7-.2-1.2 1.2 .1-.4zM237.5 104.2a1.16 1.16 0 0 1 1.2 1.2zM237.5 106.6l1.2-1.2a1.16 1.16 0 0 1-1.2 1.2zM236.3 105.4l1.2 1.2a1.16 1.16 0 0 1-1.2-1.2z" fill="#000" stroke="#800000" stroke-width=".4"/>
<path d="M237.5 104.2l1.2 1.2-1.2 1.2-1.2-1.2z" fill="#000"/>
<path d="M229.9 105.4h5" fill="none" stroke="#800000" stroke-width=".4"/>
<path d="M226.9 77.2l.4-.2-.5 .5zM227.3 77l.4 .2 .1 .3zM227.8 77.5l-.1 .3-.4 .2zM226.8 77.5l.5 .5-.4-.2z" fill="#004000" stroke="#004000" stroke-width=".4"/>
<path d="M226.8 77.5l.5-.5 .5 .5-.5 .5z" fill="#004000"/>
<path d="M227 105l.3-.1-.5 .5zM227.3 104.9l.4 .2 .1 .3zM227.8 105.4l-.1 .3-.4 .2zM226.8 105.4l.5 .5-.4-.2z" fill="#004000" stroke="#004000" stroke-width=".4"/>
<path d="M227.3 104.9l.5 .5-.5 .5-.5-.5z" fill="#004000"/>
<g fill="#c8c8aa" stroke="#800000" stroke-width=".4">
<path d="M143.5 87.7h15.2v12.6h-15.2z"/>
<path d="M154.9 93.2h2.6l-1.3 1.3z"/>
</g>
<path d="M141 90.2h4.5v1.2l1.8 1.8M147.3 92.2h.5v3.5h-.5zM147.3 94.7l-1.8 1.8h.8l-.8-.8v2.1h-4.5M151.6 92.2v.7M151.6 92.9h.8M152.6 93.2v.8M152.6 94h.8M152.9 91.7l-1.3 1.2M153.9 92.7l-1.3 1.3M154.9 94.5h2.6M156.2 94.5v3.3h5.1M161.3 90.2h-5.1v3" fill="none" stroke="#800000" stroke-width=".4"/>
<g fill="#c8c8aa" stroke="#800000" stroke-width=".3">
<path d="M73.8 41.7l.4-.2-.5 .5zM74.2 41.5l.4 .2 .1 .3zM74.2 42.5l.5-.5-.1 .3zM73.7 42l.5 .5-.3-.1z"/>
<path d="M67.9 41.6l.3-.1-.5 .5zM68.2 41.5l.4 .2 .1 .3zM68.2 42.5l.5-.5-.1 .3zM67.7 42l.5 .5-.3-.1z"/>
</g>
<g fill="#c8c8aa">
<path d="M73.7 42l.5-.5 .5 .5-.5 .5z"/>
<path d="M68.2 41.5l.5 .5-.5 .5-.5-.5z"/>
</g>
<path d="M69.9 36.9v2.5M73.5 38.7l-4.8 3M67.4 42h.2M69.9 47.1v2.5M74.8 42h.2" fill="none" stroke="#800000" stroke-width=".4"/>
<path d="M71.8 46.4l.7-.3-1 1zM72.5 46.1a.94 .94 0 0 1 1 1zM73.5 47.1a.94 .94 0 0 1-1 1zM71.5 47.1l1 1a.94 .94 0 0 1-1-1z" fill="#400000" stroke="#f00" stroke-width=".2"/>
<path d="M72.5 46.1l1 1-1 1-1-1z" fill="#400000"/>
<path d="M72 47.1l.2 .2M72 47.1h1M72.2 46.8l-.2 .3" fill="none" stroke="#f00" stroke-width=".2"/>
<path d="M71.8 48.9l.7-.3-1 1zM72.5 48.6a.94 .94 0 0 1 1 1zM73.5 49.6a.94 .94 0 0 1-1 1zM71.5 49.6l1 1a.94 .94 0 0 1-1-1z" fill="#400000" stroke="#f00" stroke-width=".2"/>
<path d="M71.5 49.6l1-1 1 1-1 1z" fill="#400000"/>
<path d="M72 49.6h1M72.7 49.4l.3 .2M73 49.6l-.3 .3" fill="none" stroke="#f00" stroke-width=".2"/>
<path d="M87.7 82.6h5.1v10.1h-5.1z" fill="#c8c8aa" stroke="#800000" stroke-width=".4"/>
<path d="M82.6 85.2h6.9M82.6 87.7h6.9M82.6 90.2h6.9" fill="none" stroke="#800000" stroke-width=".4"/>
<g fill="#000" stroke="#800000" stroke-width=".4">
<path d="M89.7 87.2l.5-.2-.7 .7zM90.2 87a.68 .68 0 0 1 .7 .7zM90.9 87.7a.68 .68 0 0 1-.7 .7zM89.5 87.7l.7 .7a.68 .68 0 0 1-.7-.7z"/>
<path d="M89.7 89.7l.5-.2-.7 .7zM90.2 89.5a.68 .68 0 0 1 .7 .7zM90.2 90.9l.7-.7a.68 .68 0 0 1-.7 .7zM89.5 90.2l.7 .7a.68 .68 0 0 1-.7-.7z"/>
<path d="M89.7 84.7l.5-.2-.7 .7zM90.2 84.5a.68 .68 0 0 1 .7 .7zM90.9 85.2a.68 .68 0 0 1-.7 .7zM89.5 85.2l.7 .7a.68 .68 0 0 1-.7-.7z"/>
</g>
<path d="M90.2 87l.7 .7-.7 .7-.7-.7zM90.2 89.5l.7 .7-.7 .7-.7-.7zM90.2 84.5l.7 .7-.7 .7-.7-.7z" fill="#000"/>
<g fill="none" stroke="#004000" stroke-width=".4">
<path d="M62.3 87.5v.5M63.6 86.4v2.6M64.8 87.7h2.6M64.8 85.2v5M72.5 90.2l2.5-1.2v2.4zM72.5 90.2h5M74.5 85.2h3"/>
<circle cx="73.5" cy="85.2" r="1.01"/>
</g>
<path d="M6.4 42h22.9v5.1h-22.9z" fill="#c8c8aa" stroke="#800000" stroke-width=".4"/>
<path d="M9 36.9v6.9M11.5 36.9v6.9M14 36.9v6.9M16.6 36.9v6.9M19.1 36.9v6.9M21.7 36.9v6.9M24.2 36.9v6.9M26.7 36.9v6.9M219.2 24.7h-1.3v4.6h1.3" fill="none" stroke="#800000" stroke-width=".4"/>
<g fill="#000" stroke="#800000" stroke-width=".4">
<path d="M8.5 44l.5-.2-.7 .7zM9 43.8a.68 .68 0 0 1 .7 .7zM9.7 44.5a.68 .68 0 0 1-.7 .7zM8.3 44.5l.7 .7a.68 .68 0 0 1-.7-.7z"/>
<path d="M11 44l.5-.2-.7 .7zM11.5 43.8a.68 .68 0 0 1 .7 .7zM11.5 45.2l.7-.7a.68 .68 0 0 1-.7 .7zM10.8 44.5l.7 .7a.68 .68 0 0 1-.7-.7z"/>
<path d="M13.5 44l.5-.2-.7 .7zM14 43.8a.68 .68 0 0 1 .7 .7zM14.7 44.5a.68 .68 0 0 1-.7 .7zM13.3 44.5l.7 .7a.68 .68 0 0 1-.7-.7z"/>
<path d="M16.1 44l.5-.2-.7 .7zM16.6 43.8a.68 .68 0 0 1 .7 .7zM17.3 44.5a.68 .68 0 0 1-.7 .7zM15.9 44.5l.7 .7a.68 .68 0 0 1-.7-.7z"/>
<path d="M18.6 44l.5-.2-.7 .7zM19.1 43.8a.68 .68 0 0 1 .7 .7zM19.8 44.5a.68 .68 0 0 1-.7 .7zM18.4 44.5l.7 .7a.68 .68 0 0 1-.7-.7z"/>
<path d="M21.2 44l.5-.2-.7 .7zM21.7 43.8a.68 .68 0 0 1 .7 .7zM22.4 44.5a.68 .68 0 0 1-.7 .7zM21 44.5l.7 .7a.68 .68 0 0 1-.7-.7z"/>
<path d="M23.7 44l.5-.2-.7 .7zM24.2 43.8a.68 .68 0 0 1 .7 .7zM24.2 45.2l.7-.7a.68 .68 0 0 1-.7 .7zM23.5 44.5l.7 .7a.68 .68 0 0 1-.7-.7z"/>
<path d="M26.2 44l.5-.2-.7 .7zM26.7 43.8a.68 .68 0 0 1 .7 .7zM27.4 44.5a.68 .68 0 0 1-.7 .7zM26 44.5l.7 .7a.68 .68 0 0 1-.7-.7z"/>
</g>
<path d="M9 43.8l.7 .7-.7 .7-.7-.7zM11.5 43.8l.7 .7-.7 .7-.7-.7zM14 43.8l.7 .7-.7 .7-.7-.7zM16.6 43.8l.7 .7-.7 .7-.7-.7zM19.1 43.8l.7 .7-.7 .7-.7-.7zM21.7 43.8l.7 .7-.7 .7-.7-.7zM24.2 43.8l.7 .7-.7 .7-.7-.7zM26.7 43.8l.7 .7-.7 .7-.7-.7z" fill="#000"/>
<g fill="#c8c8aa" stroke="#800000" stroke-width=".4">
<path d="M219.3 33.6l.4-.2-.5 .5zM219.7 33.4l.4 .2 .1 .3zM220.2 33.9l-.1 .3-.4 .2zM219.2 33.9l.5 .5-.4-.2z"/>
<path d="M219.4 24.3l.3-.1-.5 .5zM219.7 24.2l.4 .2 .1 .3zM219.7 25.2l.5-.5-.1 .3zM219.2 24.7l.5 .5-.3-.1z"/>
<path d="M219.3 29l.4-.2-.5 .5zM219.7 28.8l.4 .2 .1 .3zM219.7 29.8l.5-.5-.1 .3zM219.2 29.3l.5 .5-.3-.1z"/>
</g>
<g fill="#c8c8aa">
<path d="M219.2 33.9l.5-.5 .5 .5-.5 .5z"/>
<path d="M219.7 24.2l.5 .5-.5 .5-.5-.5z"/>
<path d="M219.2 29.3l.5-.5 .5 .5-.5 .5z"/>
</g>
<path d="M219.7 21.7v2.5M219.7 34.4v2.5M219.7 29.3h2.5" fill="none" stroke="#800000" stroke-width=".4"/>
<path d="M216.5 36.2l.7-.3-1 1zM217.2 35.9a.94 .94 0 0 1 1 1zM217.2 37.9l1-1a.94 .94 0 0 1-1 1zM216.2 36.9l1 1a.94 .94 0 0 1-1-1z" fill="#400000" stroke="#f00" stroke-width=".2"/>
<path d="M216.2 36.9l1-1 1 1-1 1z" fill="#400000"/>
<path d="M216.6 36.9l.3 .3M216.6 36.9h1.1M216.9 36.7l-.3 .2" fill="none" stroke="#f00" stroke-width=".2"/>
<path d="M216.5 21l.7-.3-1 1zM217.2 20.7a.94 .94 0 0 1 1 1zM217.2 22.7l1-1a.94 .94 0 0 1-1 1zM216.2 21.7l1 1a.94 .94 0 0 1-1-1z" fill="#400000" stroke="#f00" stroke-width=".2"/>
<path d="M216.2 21.7l1-1 1 1-1 1z" fill="#400000"/>
<path d="M216.6 21.7h1.1M217.4 21.4l.3 .3M217.7 21.7l-.3 .2" fill="none" stroke="#f00" stroke-width=".2"/>
<path d="M194 18.7l.3-.1-.5 .5zM194.3 18.6l.4 .2 .1 .3zM194.3 19.6l.5-.5-.1 .3zM193.8 19.1l.5 .5-.3-.1z" fill="#004000" stroke="#004000" stroke-width=".4"/>
<path d="M194.3 18.6l.5 .5-.5 .5-.5-.5z" fill="#004000"/>
<g font-size="2.8">
<text x="8.8" y="9.4">DIGITAL8-13</text>
<text x="39.2" y="9.4">DIGITAL0-7</text>
<text x="156" y="17">R21</text>
<text x="178.8" y="17">R22</text>
<text x="115.4" y="20.6">CON21</text>
<text x="220.4" y="20.6">JP1</text>
<text x="240" y="21.7">R3</text>
<text x="72.4" y="24.3">R1</text>
<text x="175.4" y="29.3">C21</text>
<text x="198.3" y="29.3">C22</text>
<text x="90.2" y="31.9">R2</text>
<text x="74.7" y="42">SW1</text>
<text x="240" y="37">RV3</text>
<text x="92.2" y="46.6">D28</text>
<text x="166.1" y="78">R41</text>
<text x="234.7" y="73.9">T- L - 12V</text>
<text x="6.2" y="83.1">POWER</text>
<text x="41.8" y="83.1">ANALOG</text>
<text x="87.5" y="81.5">J-HLS-1</text>
<text x="128.3" y="80.1">R43</text>
<text x="143" y="86.6">U41</text>
<text x="202.1" y="84.1">BR41</text>
<text x="234.7" y="86.6">CON41</text>
<text x="181.5" y="92.8">R42</text>
<text x="232.2" y="101.7">T- NC - 12V</text>
<text x="183.6" y="107.5">D41</text>
<text x="176.3" y="133.8">R12</text>
<text x="216.9" y="132.2">L - 220</text>
<text x="237.3" y="132.1">NC - 220</text>
<text x="140.9" y="138.5">R11</text>
<text x="208.5" y="143.5">C11</text>
<text x="120.5" y="147.5">CON11</text>
<text x="145.8" y="146.2">U11</text>
<text x="36.8" y="152.1">U5</text>
<text x="195.8" y="151.2">U12</text>
<text x="176.3" y="161.7">R14</text>
<text x="206.9" y="158.8">R13</text>
<text x="216.9" y="167.8">M - L</text>
<text x="242.3" y="166.8">M - NC</text>
</g>
<g font-size="1.8">
<text x="70.5" y="10.2" transform="rotate(-90 70.5 10.2)">D4</text>
<text x="227.9" y="7.7" transform="rotate(-90 227.9 7.7)">A0</text>
<text x="236.8" y="7">+5V</text>
<text x="8.8" y="12.2">CONN-SIL8</text>
<text x="39.2" y="12.2">CONN-SIL8</text>
<text x="88.3" y="17.9" transform="rotate(-90 88.3 17.9)">D1</text>
<text x="123.3" y="23.6">1</text>
<text x="136.2" y="23.5">TR=1u</text>
<text x="137.1" y="20.9">TD=0</text>
<text x="156" y="22.1">22K</text>
<text x="178.8" y="22.1">22K</text>
<text x="9.6" y="28" transform="rotate(-90 9.6 28)">AREF</text>
<text x="12.1" y="28" transform="rotate(-90 12.1 28)">GND</text>
<text x="14.6" y="28" transform="rotate(-90 14.6 28)">D13</text>
<text x="17.2" y="28" transform="rotate(-90 17.2 28)">D12</text>
<text x="19.7" y="28" transform="rotate(-90 19.7 28)">D11</text>
<text x="22.3" y="28" transform="rotate(-90 22.3 28)">D10</text>
<text x="24.8" y="28" transform="rotate(-90 24.8 28)">D9</text>
<text x="27.3" y="28" transform="rotate(-90 27.3 28)">D8</text>
<text x="40" y="28" transform="rotate(-90 40 28)">D7</text>
<text x="42.6" y="28" transform="rotate(-90 42.6 28)">D6</text>
<text x="45.1" y="28" transform="rotate(-90 45.1 28)">D5</text>
<text x="47.7" y="28" transform="rotate(-90 47.7 28)">D4</text>
<text x="50.2" y="28" transform="rotate(-90 50.2 28)">D3</text>
<text x="52.7" y="28" transform="rotate(-90 52.7 28)">D2</text>
<text x="55.3" y="28" transform="rotate(-90 55.3 28)">D1</text>
<text x="57.8" y="28" transform="rotate(-90 57.8 28)">D0</text>
<text x="72.4" y="27.1">4.7K</text>
<text x="123.3" y="26.1">2</text>
<text x="134.1" y="28.5">PW=90%</text>
<text x="136.4" y="26">TF=1u</text>
<text x="240" y="24.5">2.2K</text>
<text x="90.2" y="34.7">470</text>
<text x="115.4" y="31.3">TBLOCK-M3</text>
<text x="133.6" y="31.1">FREQ=50</text>
<text x="137.3" y="33.6">V1=0</text>
<text x="175.4" y="32.2">47u</text>
<text x="198.3" y="32.2">47u</text>
<text x="236.9" y="34.4" transform="rotate(-90 236.9 34.4)">2</text>
<text x="8.4" y="39.4" transform="rotate(-90 8.4 39.4)">8</text>
<text x="10.9" y="39.4" transform="rotate(-90 10.9 39.4)">7</text>
<text x="13.4" y="39.4" transform="rotate(-90 13.4 39.4)">6</text>
<text x="16" y="39.4" transform="rotate(-90 16 39.4)">5</text>
<text x="18.5" y="39.4" transform="rotate(-90 18.5 39.4)">4</text>
<text x="21.1" y="39.4" transform="rotate(-90 21.1 39.4)">3</text>
<text x="23.6" y="39.4" transform="rotate(-90 23.6 39.4)">2</text>
<text x="26.1" y="39.4" transform="rotate(-90 26.1 39.4)">1</text>
<text x="38.8" y="39.4" transform="rotate(-90 38.8 39.4)">8</text>
<text x="41.4" y="39.4" transform="rotate(-90 41.4 39.4)">7</text>
<text x="43.9" y="39.4" transform="rotate(-90 43.9 39.4)">6</text>
<text x="46.5" y="39.4" transform="rotate(-90 46.5 39.4)">5</text>
<text x="49" y="39.4" transform="rotate(-90 49 39.4)">4</text>
<text x="51.5" y="39.4" transform="rotate(-90 51.5 39.4)">3</text>
<text x="54.1" y="39.4" transform="rotate(-90 54.1 39.4)">2</text>
<text x="56.6" y="39.4" transform="rotate(-90 56.6 39.4)">1</text>
<text x="71.7" y="36.9" transform="rotate(-90 71.7 36.9)">1</text>
<text x="89.5" y="42" transform="rotate(-90 89.5 42)">A</text>
<text x="110.4" y="41.5">1 signal from MACH3 0-5v PWM</text>
<text x="137.3" y="36.2">V2=5</text>
<text x="220.4" y="38.9">JUMPER2</text>
<text x="74.7" y="44.9">SW1</text>
<text x="110.4" y="44">2 ground arduio/LCD GND</text>
<text x="231.4" y="43.8">3</text>
<text x="240" y="42.3">10k</text>
<text x="71.7" y="50.6" transform="rotate(-90 71.7 50.6)">2</text>
<text x="89.5" y="53.3" transform="rotate(-90 89.5 53.3)">K</text>
<text x="92.2" y="49.4">LED-GREEN</text>
<text x="143.5" y="50.2">GND</text>
<text x="201.9" y="50.2">GND</text>
<text x="236.9" y="50.6" transform="rotate(-90 236.9 50.6)">1</text>
<text x="11.5" y="55.3">+5v</text>
<text x="16.6" y="55.3">GND</text>
<text x="45.1" y="56" transform="rotate(-90 45.1 56)">A0</text>
<text x="47.7" y="56" transform="rotate(-90 47.7 56)">A1</text>
<text x="50.2" y="56" transform="rotate(-90 50.2 56)">A2</text>
<text x="52.7" y="56" transform="rotate(-90 52.7 56)">A3</text>
<text x="55.3" y="56" transform="rotate(-90 55.3 56)">A4</text>
<text x="57.8" y="56" transform="rotate(-90 57.8 56)">A5</text>
<text x="67.4" y="62.9">GND</text>
<text x="85.2" y="62.9">GND</text>
<text x="123.3" y="65.4">+5V</text>
<text x="236.1" y="62.9">GND</text>
<text x="116.2" y="66.1" transform="rotate(-90 116.2 66.1)">D2</text>
<text x="8.4" y="72.5" transform="rotate(-90 8.4 72.5)">1</text>
<text x="10.9" y="72.5" transform="rotate(-90 10.9 72.5)">2</text>
<text x="13.4" y="72.5" transform="rotate(-90 13.4 72.5)">3</text>
<text x="16" y="72.5" transform="rotate(-90 16 72.5)">4</text>
<text x="18.5" y="72.5" transform="rotate(-90 18.5 72.5)">5</text>
<text x="21.1" y="72.5" transform="rotate(-90 21.1 72.5)">6</text>
<text x="43.9" y="72.5" transform="rotate(-90 43.9 72.5)">1</text>
<text x="46.5" y="72.5" transform="rotate(-90 46.5 72.5)">2</text>
<text x="49" y="72.5" transform="rotate(-90 49 72.5)">3</text>
<text x="51.5" y="72.5" transform="rotate(-90 51.5 72.5)">4</text>
<text x="54.1" y="72.5" transform="rotate(-90 54.1 72.5)">5</text>
<text x="56.6" y="72.5" transform="rotate(-90 56.6 72.5)">6</text>
<text x="128.3" y="83">15K</text>
<text x="176.3" y="80.6">4.7K</text>
<text x="234.7" y="82.1">TERMINAL</text>
<text x="6.2" y="85.9">CONN-SIL6</text>
<text x="41.8" y="85.9">CONN-SIL6</text>
<text x="60.4" y="89.1" transform="rotate(-90 60.4 89.1)">GND</text>
<text x="68.9" y="85.8">D3</text>
<text x="84.2" y="84.6">1</text>
<text x="84.2" y="87.1">2</text>
<text x="84.2" y="89.6">3</text>
<text x="140" y="89.6">4</text>
<text x="161.3" y="89.6">1</text>
<text x="231.4" y="89.6">1</text>
<text x="70.5" y="92.7" transform="rotate(-90 70.5 92.7)">+5V</text>
<text x="87.5" y="94.7">SIL-100-03</text>
<text x="181.5" y="95.6">1.2k</text>
<text x="231.4" y="92.1">2</text>
<text x="140" y="97.2">3</text>
<text x="161.3" y="97.2">2</text>
<text x="199.6" y="99.8">2W01G</text>
<text x="234.7" y="97.2">TBLOCK-M2</text>
<text x="143" y="102.3">PC817</text>
<text x="180.9" y="102.9" transform="rotate(-90 180.9 102.9)">A</text>
<text x="183.6" y="110.3">LEDRED</text>
<text x="234.7" y="109.9">TERMINAL</text>
<text x="123.3" y="116.2">GND</text>
<text x="180.9" y="114.2" transform="rotate(-90 180.9 114.2)">K</text>
<text x="13" y="123.8">D0</text>
<text x="23.3" y="124.7">3</text>
<text x="23.3" y="122.2">2</text>
<text x="28.2" y="125.9">PD1/TXD/PCINT17</text>
<text x="28.2" y="123.4">PD0/RXD/PCINT16</text>
<text x="61.7" y="123.4">PB0/ICP1/CLKO/PCINT0</text>
<text x="66.1" y="125.9">PB1/OC1A/PCINT1</text>
<text x="85.3" y="122.2">14</text>
<text x="85.3" y="124.7">15</text>
<text x="96.6" y="123.8">D8</text>
<text x="13" y="126.3">D1</text>
<text x="13" y="128.9">D2</text>
<text x="13" y="131.4">D3</text>
<text x="23.3" y="129.8">5</text>
<text x="23.3" y="127.2">4</text>
<text x="28.2" y="131">PD3/INT1/OC2B/PCINT19</text>
<text x="28.2" y="128.4">PD2/INT0/PCINT18</text>
<text x="61.1" y="131">PB3/MOSI/OC2A/PCINT3</text>
<text x="63.3" y="128.4">PB2/SS/OC1B/PCINT2</text>
<text x="85.3" y="129.8">17</text>
<text x="85.3" y="127.2">16</text>
<text x="96.6" y="126.3">D9</text>
<text x="96.6" y="128.9">D10</text>
<text x="96.6" y="131.4">D11</text>
<text x="13" y="133.9">D4</text>
<text x="13" y="136.5">D5</text>
<text x="22.3" y="137.4">12</text>
<text x="22.3" y="134.9">11</text>
<text x="23.3" y="132.3">6</text>
<text x="28.2" y="136.1">PD5/T1/OC0B/PCINT21</text>
<text x="28.2" y="133.5">PD4/T0/XCK/PCINT20</text>
<text x="66.4" y="133.5">PB4/MISO/PCINT4</text>
<text x="67.3" y="136.1">PB5/SCK/PCINT5</text>
<text x="85.3" y="132.3">18</text>
<text x="85.3" y="134.9">19</text>
<text x="85.3" y="137.4">9</text>
<text x="96.6" y="133.9">D12</text>
<text x="96.6" y="136.5">D13</text>
<text x="13" y="139">D6</text>
<text x="13" y="141.6">D7</text>
<text x="22.3" y="139.9">13</text>
<text x="28.2" y="138.6">PD6/AIN0/OC0A/PCINT22</text>
<text x="28.2" y="141.1">PD7/AIN1/PCINT23</text>
<text x="59.2" y="141.1">PB7/TOSC2/XTAL2/PCINT7</text>
<text x="59.2" y="138.6">PB6/TOSC1/XTAL1/PCINT6</text>
<text x="85.3" y="139.9">10</text>
<text x="96.6" y="139">PB6</text>
<text x="96.6" y="141.6">PB7</text>
<text x="140.9" y="141.3">100</text>
<text x="176.3" y="138.9">390</text>
<text x="216.9" y="140.4">TERMINAL</text>
<text x="242.3" y="140">TERMINAL</text>
<text x="5.5" y="146.6">AREF</text>
<text x="22.3" y="147.6">20</text>
<text x="22.3" y="145">21</text>
<text x="28.2" y="148.8">AVCC</text>
<text x="28.2" y="146.2">AREF</text>
<text x="66.1" y="148.8">PC1/ADC1/PCINT9</text>
<text x="66.1" y="146.2">PC0/ADC0/PCINT8</text>
<text x="85.3" y="147.6">24</text>
<text x="85.3" y="145">23</text>
<text x="96.6" y="146.6">A0</text>
<text x="96.6" y="149.2">A1</text>
<text x="119.7" y="144.1">D5</text>
<text x="142.5" y="148">1</text>
<text x="166.4" y="148">6</text>
<text x="190.7" y="146.4">TR Bt139x</text>
<text x="208.5" y="146.4">0.22uf</text>
<text x="14" y="151.7">+5v</text>
<text x="65.1" y="153.8">PC3/ADC3/PCINT11</text>
<text x="65.1" y="151.3">PC2/ADC2/PCINT10</text>
<text x="85.3" y="155.2">27</text>
<text x="85.3" y="152.6">26</text>
<text x="85.3" y="150.1">25</text>
<text x="96.6" y="151.7">A2</text>
<text x="96.6" y="154.3">A3</text>
<text x="128.3" y="150.5">1</text>
<text x="128.3" y="153.1">2</text>
<text x="61" y="156.4">PC4/ADC4/SDA/PCINT12</text>
<text x="61.2" y="158.9">PC5/ADC5/SCL/PCINT13</text>
<text x="64" y="161.5">PC6/RESET/PCINT14</text>
<text x="85.3" y="160.3">1</text>
<text x="85.3" y="157.7">28</text>
<text x="96.6" y="156.8">A4</text>
<text x="96.6" y="159.3">A5</text>
<text x="96.6" y="161.9">RESET</text>
<text x="120.5" y="158.2">TBLOCK-M2</text>
<text x="142.5" y="158.1">2</text>
<text x="145.8" y="162">MOC3021</text>
<text x="166.4" y="158.1">4</text>
<text x="206.9" y="161.6">39</text>
<text x="26.7" y="167.9">ATMEGA328P</text>
<text x="115.4" y="163.3">1 signal arduino D5</text>
<text x="115.4" y="165.8">2 ground arduion GND</text>
<text x="176.3" y="166.8">390</text>
<text x="26.7" y="170.5">AVCC=VCC</text>
<text x="130.8" y="174.6">GND</text>
<text x="216.9" y="176">TERMINAL</text>
<text x="237.3" y="177.2">TERMINAL</text>
</g>
<text font-size="1.8" fill="#0000c0" x="136.1" y="15.9">R21(1)</text>
<text font-size="1.4" fill="#c00000" x="237.1" y="40.6" transform="rotate(90 237.1 40.6)">98%</text>
</svg>
